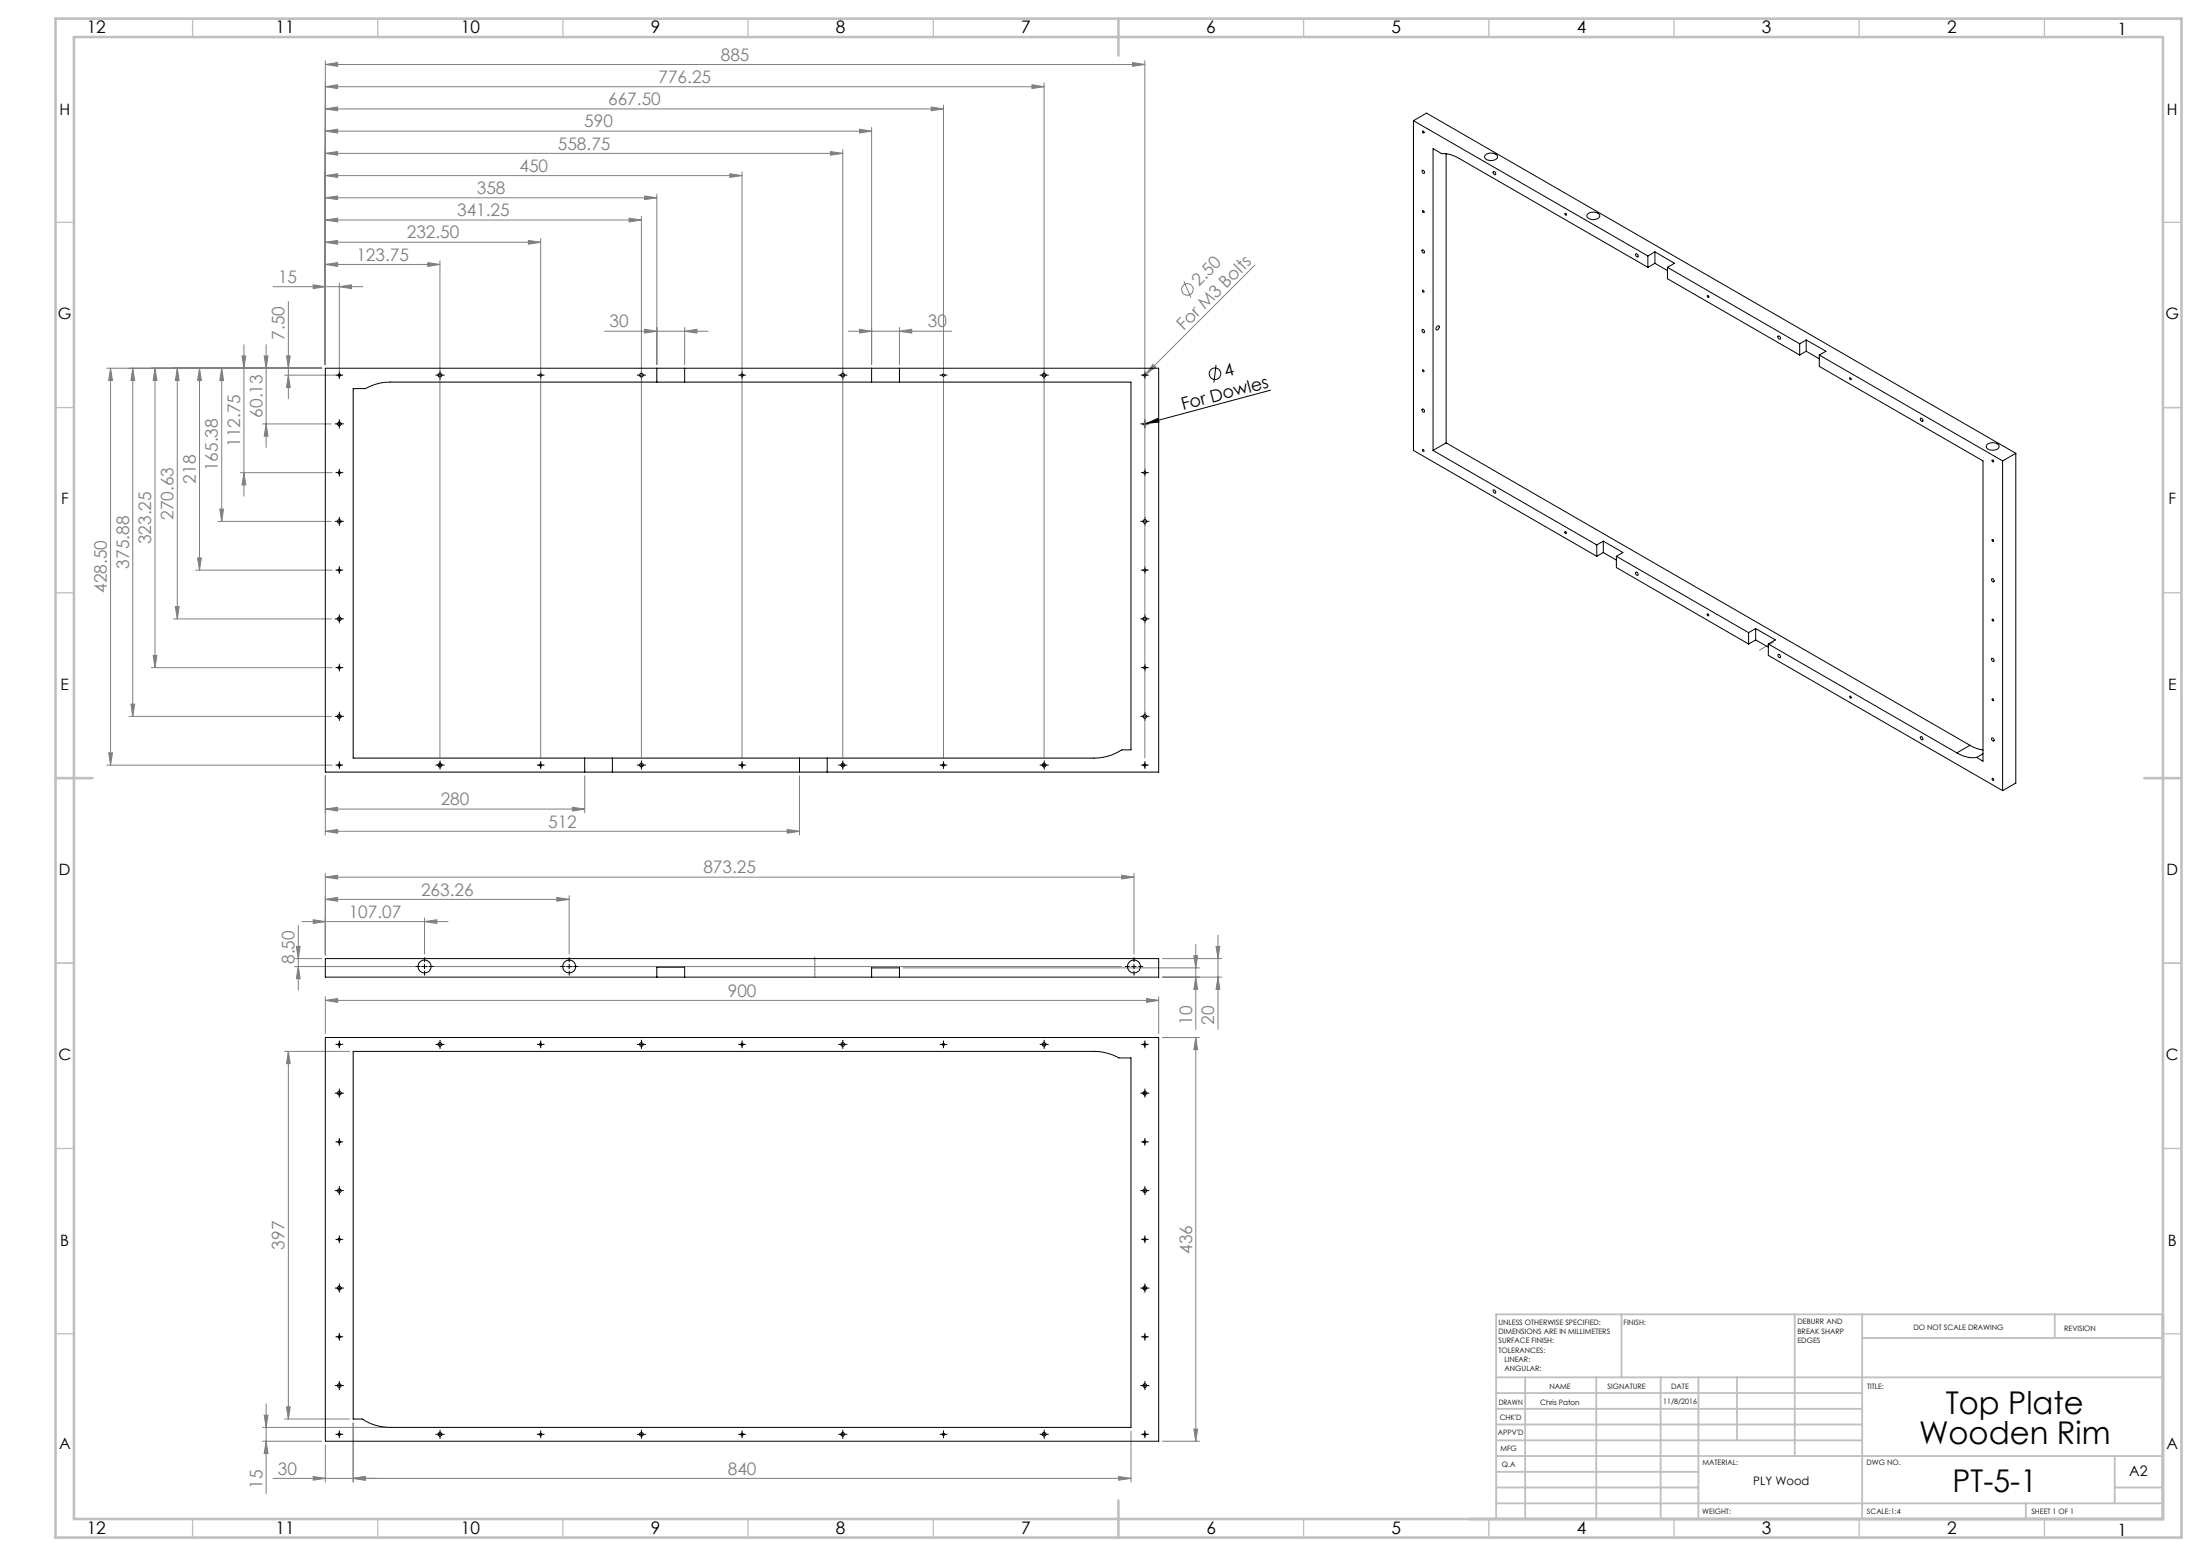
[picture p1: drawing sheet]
<svg xmlns="http://www.w3.org/2000/svg" width="594mm" height="420mm" viewBox="0 0 594 420" stroke-linecap="round" stroke-linejoin="round" font-family="sans-serif">
<g fill="none" stroke="#808080" stroke-width=".27">
<path d="M87.8 17.4l3.4-.5v1zM87.8 16.4v82M87.8 17.4h221.3M305.8 16.9l3.3 .5-3.3 .5zM309.1 16.4v188.2M87.8 35.4l3.4-.5v1zM87.8 29.4l3.4-.5v1zM87.8 23.4l3.4-.5v1zM87.8 35.4h147.5M87.8 29.4h166.9M87.8 23.4h194.1M232.1 34.9l3.2 .5-3.2 .5z"/>
<path d="M235.3 34.4v64M251.4 28.9l3.3 .5-3.3 .5zM254.7 28.4v176.2M278.6 22.9l3.3 .5-3.3 .5zM281.9 22.4v182M87.8 53.4l3.4-.5v1zM87.8 59.4l3.4-.5v1zM87.8 47.4l3.4-.5v1zM87.8 41.4l3.4-.5v1zM87.8 53.4h89.5M87.8 59.4h85.4M87.8 47.4h112.5"/>
<path d="M87.8 41.4h139.7M169.9 58.9l3.3 .5-3.3 .5zM173.2 58.4v146M174.1 52.9l3.2 .5-3.2 .5zM177.3 52.4v46M197.1 46.9l3.2 .5-3.2 .5zM200.3 46.4v158.2M224.2 40.9l3.3 .5-3.3 .5zM227.5 40.4v164M73.7 77.4h24.3M84.6 76.9l3.2 .5-3.2 .5zM87.8 71.4l3.4-.5v1z"/>
<path d="M87.8 65.4l3.4-.5v1zM87.8 71.4h31M87.8 65.4h58.2M91.6 77.4l3.3-.5v1zM91.6 76.4v23.9M115.5 70.9l3.3 .5-3.3 .5zM118.8 70.4v134M142.7 64.9l3.3 .5-3.3 .5zM146 64.4v140.2M319.7 75.9l1.9 4.4M338.8 71.5l-29.9 30M28.9 99.4h58"/>
<path d="M29.8 99.4l.6 3.3h-1zM29.8 99.4v107.1M35.8 99.4v94M35.8 99.4l.6 3.3h-1.1zM41.8 99.4l.6 3.3h-1.1zM41.8 99.4v80.8M47.9 99.4l.5 3.3h-1.1zM47.9 99.4v67.7M53.9 99.4l.5 3.3h-1.1zM53.9 99.4v54.5M59.9 99.4l.5 3.3h-1.1zM59.9 99.4v41.3"/>
<path d="M65.3 96.1h1.1l-.5 3.3zM65.9 93v40.9M71.3 96.1h1.1l-.5 3.3zM71.9 93v27.8M77.4 96.1h1l-.5 3.3zM77.9 81.4v26.2M163.2 89.4h28M174.1 88.9l3.2 .5-3.2 .5zM184.9 89.4l3.3-.5v1zM184.9 88.4v10M229 89.4h28M232.1 88.9l3.2 .5-3.2 .5z"/>
<path d="M242.9 89.4l3.3-.5v1zM242.9 88.4v10M311.3 98.4l.7 .7-2.7 2zM70.9 114.4h18.6M71.9 114.4l.5 3.3h-1.1zM76.9 101.3h13.7M77.9 101.3l.5 3.3h-1zM59.3 137.4h1.1l-.5 3.3zM64.8 127.6h24.9M65.9 127.6l.5 3.3h-1.1zM52.8 153.9h36.9M53.3 150.6h1.1l-.5 3.3z"/>
<path d="M58.8 140.7h30.7M41.3 176.9h1.1l-.6 3.3zM46.8 167.1h42.7M47.3 163.7h1.1l-.5 3.4zM34.9 193.4h54.6M35.3 190.1h1.1l-.6 3.3zM40.9 180.2h48.8M28.9 206.5h60.8M29.4 203.2h1l-.6 3.3zM87.8 218.4l3.4-.5v1zM87.8 209.4v16M87.8 218.4h70.1"/>
<path d="M154.6 217.9l3.3 .5-3.3 .5zM157.9 209.4v10M215.9 209.4v16M87.8 224.4l3.4-.5v1zM87.8 236.8l3.4-.6v1.1zM87.8 235.7v22.1M87.8 224.4h128.1M87.8 236.8h218.4M212.5 223.9l3.4 .5-3.4 .5zM302.9 236.2l3.3 .6-3.3 .5zM306.2 235.7v21.8M79.5 258.7h7.4"/>
<path d="M80 255.5h1l-.5 3.2zM80.5 249.9v17.3M81.5 248.8h39.5M84.6 248.3l3.2 .5-3.2 .5zM87.8 242.8l3.4-.6v1.1zM87.8 242.8h65.9M114.6 248.8l3.3-.5v1zM114.6 247.8v9.7M150.4 242.2l3.3 .6-3.3 .5zM153.7 241.8v15.7M313.9 258.7h15.9M322.3 258h1.1l-.5 3.2z"/>
<path d="M322.9 254.9v23M328.3 255.5h1.1l-.5 3.2zM328.9 252.4v25.5M79.5 260.9h223.3M80.5 260.9l.5 3.3h-1zM87.8 270l3.4-.5v1.1zM87.8 269v10M87.8 270h225M243.8 261.2h80.1M309.6 269.5l3.2 .5-3.2 .6zM312.8 269v10M313.9 263.8h15.9"/>
<path d="M322.9 263.8l.5 3.3h-1.1zM328.9 263.8l.5 3.3h-1.1zM76.9 283.8h17.5M77.9 283.8l.5 3.3h-1zM77.9 283.8v99.2M313.9 280.1h9.9M322.9 280.1l.5 3.2h-1.1zM322.9 280.1v108.9M71.9 378.9v24.2M77.4 379.7h1l-.5 3.3zM70.9 389h16M70.9 385.3h33.5"/>
<path d="M71.3 382h1.1l-.5 3.3zM71.9 389l.5 3.3h-1.1zM73.7 399h231.7M76.9 383h17.5M84.6 398.6l3.2 .4-3.2 .5zM87.8 390v10M95.4 384.1v15.9M95.4 399l3.3-.4v.9zM302 398.6l3.4 .4-3.4 .5zM305.4 386.3v13.7M313.9 389h9.9M322.3 385.7h1.1l-.5 3.3z"/>
<circle cx="320.6" cy="78.1" r="1.56"/>
</g>
<g fill="none" stroke="#000" stroke-width=".27">
<path d="M328.3 98.5l-.5 4.7M91 101.3h1.2M91 114.4h1.2M91.6 100.6v1.3M91.6 113.8v1.3M118.2 101.3h1.2M118.8 100.6v1.3M145.3 101.3h1.3M146 100.6v1.3M172.5 101.3h1.3M173.2 100.6v1.3M199.7 101.3h1.3"/>
<path d="M200.3 100.6v1.3M226.9 101.3h1.3M227.5 100.6v1.3M254.1 101.3h1.2M254.7 100.6v1.3M281.3 101.3h1.2M281.9 100.6v1.3M308.5 101.3h1.2M308.5 114.4h1.2M309.1 100.6v1.3M309.1 113.8v1.3M309.6 114.3l3-1.4 .3 1z"/>
<path d="M309.6 114.3l-1 .3M343 105.3l-33.4 9M91 127.6h1.2M91.6 126.9v1.3M308.5 127.6h1.2M309.1 126.9v1.3M91 153.9h1.2M91 140.7h1.2M91.6 140.1v1.3M91.6 153.3v1.2M308.5 153.9h1.2M308.5 140.7h1.2"/>
<path d="M309.1 140.1v1.3M309.1 153.3v1.2M91 167.1h1.2M91.6 166.4v1.3M91.6 179.6v1.2M308.5 167.1h1.2M309.1 166.4v1.3M309.1 179.6v1.2M91 180.2h1.2M91 193.4h1.2M91.6 192.7v1.3M308.5 180.2h1.2"/>
<path d="M308.5 193.4h1.2M309.1 192.7v1.3M91 206.5h1.2M91.6 205.9v1.2M118.2 206.5h1.2M118.8 205.9v1.2M145.3 206.5h1.3M146 205.9v1.2M172.5 206.5h1.3M173.2 205.9v1.2M199.7 206.5h1.3M200.3 205.9v1.2"/>
<path d="M226.9 206.5h1.3M227.5 205.9v1.2M254.1 206.5h1.2M254.7 205.9v1.2M281.3 206.5h1.2M281.9 205.9v1.2M308.5 206.5h1.2M309.1 205.9v1.2M114 260.9h1.3M114.6 260.3v1.2M153 260.9h1.3M153.7 260.3v1.2"/>
<path d="M305.5 260.9h1.3M306.2 260.3v1.2M91 281.9h1.2M91 295.1h1.2M91.6 281.3v1.3M91.6 294.4v1.3M118.2 281.9h1.2M118.8 281.3v1.3M145.3 281.9h1.3M146 281.3v1.3M172.5 281.9h1.3M173.2 281.3v1.3"/>
<path d="M199.7 281.9h1.3M200.3 281.3v1.3M226.9 281.9h1.3M227.5 281.3v1.3M254.1 281.9h1.2M254.7 281.3v1.3M281.3 281.9h1.2M281.9 281.3v1.3M308.5 281.9h1.2M308.5 295.1h1.2M309.1 281.3v1.3M309.1 294.4v1.3"/>
<path d="M91 308.2h1.2M91.6 307.6v1.2M308.5 308.2h1.2M309.1 307.6v1.2M91 334.6h1.2M91 321.4h1.2M91.6 320.8v1.2M91.6 333.9v1.3M308.5 334.6h1.2M308.5 321.4h1.2M309.1 320.8v1.2M309.1 333.9v1.3"/>
<path d="M91 347.7h1.2M91.6 347.1v1.2M308.5 347.7h1.2M309.1 347.1v1.2M91 360.8h1.2M91 374h1.2M91.6 360.2v1.3M91.6 373.4v1.2M308.5 360.8h1.2M308.5 374h1.2M309.1 360.2v1.3M309.1 373.4v1.2"/>
<path d="M91 387.2h1.2M91.6 386.6v1.2M118.2 387.2h1.2M118.8 386.6v1.2M145.3 387.2h1.3M146 386.6v1.2M172.5 387.2h1.3M173.2 386.6v1.2M199.7 387.2h1.3M200.3 386.6v1.2M226.9 387.2h1.3M227.5 386.6v1.2"/>
<path d="M254.1 387.2h1.2M254.7 386.6v1.2M281.3 387.2h1.2M281.9 386.6v1.2M308.5 387.2h1.2M309.1 386.6v1.2"/>
<circle cx="328" cy="100.9" r="1.55"/>
</g>
<circle cx="309.1" cy="114.4" r=".5" fill="none" stroke="#c0c0c0" stroke-width=".27"/>
<g fill="none" stroke="#000" stroke-width=".27" stroke-dasharray="15.2 1.3 1.3 1.3">
<path d="M91 101.3h-.3M91 114.4h-.5M91.6 100.6v-.3M91.6 101.9v.3M91.6 113.8v-.5M91.6 115v.5M92.2 101.3h.4M92.2 114.4h.5M118.2 101.3h-.5M118.8 100.6v-.5M118.8 101.9v.5M119.4 101.3h.5"/>
<path d="M145.4 101.3h-.3M146 100.6v-.3M146 101.9v.3M146.6 101.3h.3M172.6 101.3h-.5M173.2 100.6v-.5M173.2 101.9v.5M173.8 101.3h.5M199.7 101.3h-.3M200.4 100.6v-.3M200.4 101.9v.3M201 101.3h.3"/>
<path d="M226.9 101.3h-.5M227.6 100.6v-.5M227.6 101.9v.5M228.2 101.3h.5M254.1 101.3h-.3M254.7 100.6v-.3M254.7 101.9v.3M255.4 101.3h.3M281.3 101.3h-.5M281.9 100.6v-.5M281.9 101.9v.5M282.6 101.3h.5"/>
<path d="M308.5 101.3h-.3M308.5 114.4h-.5M309.1 100.6v-.3M309.1 101.9v.3M309.1 113.8v-.5M309.1 115v.5M309.7 101.3h.4M309.7 114.4h.5M91 127.6h-.3M91.6 126.9v-.3M91.6 128.2v.3M92.2 127.6h.4"/>
<path d="M308.5 127.6h-.3M309.1 126.9v-.3M309.1 128.2v.3M309.7 127.6h.4M91 153.9h-.3M91 140.7h-.5M91.6 153.3v-.4M91.6 154.5v.3M91.6 140.1v-.5M91.6 141.3v.5M92.2 153.9h.4M92.2 140.7h.5"/>
<path d="M308.5 153.9h-.3M308.5 140.7h-.5M309.1 153.3v-.4M309.1 154.5v.3M309.1 140.1v-.5M309.1 141.3v.5M309.7 153.9h.4M309.7 140.7h.5M91 167h-.5M91.6 179.6v-.3M91.6 166.4v-.5M91.6 167.7v.5"/>
<path d="M92.2 167h.5M308.5 167h-.5M309.1 179.6v-.3M309.1 166.4v-.5M309.1 167.7v.5M309.7 167h.5M91 180.2h-.3M91 193.3h-.5M91.6 180.8v.3M91.6 192.7v-.5M91.6 194v.5M92.2 180.2h.4"/>
<path d="M92.2 193.3h.5M308.5 180.2h-.3M308.5 193.3h-.5M309.1 180.8v.3M309.1 192.7v-.5M309.1 194v.5M309.7 180.2h.4M309.7 193.3h.5M91 206.5h-.3M91.6 205.9v-.3M91.6 207.1v.3M92.2 206.5h.4"/>
<path d="M118.2 206.5h-.5M118.8 205.9v-.5M118.8 207.1v.5M119.4 206.5h.5M145.4 206.5h-.3M146 205.9v-.3M146 207.1v.3M146.6 206.5h.3M172.6 206.5h-.5M173.2 205.9v-.5M173.2 207.1v.5M173.8 206.5h.5"/>
<path d="M199.7 206.5h-.3M200.4 205.9v-.3M200.4 207.1v.3M201 206.5h.3M226.9 206.5h-.5M227.6 205.9v-.5M227.6 207.1v.5M228.2 206.5h.5M254.1 206.5h-.3M254.7 205.9v-.3M254.7 207.1v.3M255.4 206.5h.3"/>
<path d="M281.3 206.5h-.5M281.9 205.9v-.5M281.9 207.1v.5M282.6 206.5h.5M308.5 206.5h-.3M309.1 205.9v-.3M309.1 207.1v.3M309.7 206.5h.4M114.6 259.6v-1.1M153.7 259.6v-1.1M306.2 259.6v-1.1M113.4 260.9h-1.1"/>
<path d="M114.6 262.1v1.1M115.9 260.9h1.1M152.4 260.9h-1.1M153.7 262.1v1.1M154.9 260.9h1.2M304.9 260.9h-1.1M306.2 262.1v1.1M307.4 260.9h1.2M91 281.9h-.3M91 295.1h-.5M91.6 281.3v-.3M91.6 282.5v.3"/>
<path d="M91.6 294.4v-.5M91.6 295.7v.5M92.2 281.9h.4M92.2 295.1h.5M118.2 281.9h-.5M118.8 281.3v-.5M118.8 282.5v.5M119.4 281.9h.5M145.4 281.9h-.3M146 281.3v-.3M146 282.5v.3M146.6 281.9h.3"/>
<path d="M172.6 281.9h-.5M173.2 281.3v-.5M173.2 282.5v.5M173.8 281.9h.5M199.7 281.9h-.3M200.4 281.3v-.3M200.4 282.5v.3M201 281.9h.3M226.9 281.9h-.5M227.6 281.3v-.5M227.6 282.5v.5M228.2 281.9h.5"/>
<path d="M254.1 281.9h-.3M254.7 281.3v-.3M254.7 282.5v.3M255.4 281.9h.3M281.3 281.9h-.5M281.9 281.3v-.5M281.9 282.5v.5M282.6 281.9h.5M308.5 281.9h-.3M308.5 295.1h-.5M309.1 281.3v-.3M309.1 282.5v.3"/>
<path d="M309.1 294.4v-.5M309.1 295.7v.5M309.7 281.9h.4M309.7 295.1h.5M91 308.2h-.3M91.6 307.6v-.3M91.6 308.8v.3M92.2 308.2h.4M308.5 308.2h-.3M309.1 307.6v-.3M309.1 308.8v.3M309.7 308.2h.4"/>
<path d="M91 334.5h-.3M91 321.4h-.5M91.6 333.9v-.3M91.6 335.1v.4M91.6 320.7v-.5M91.6 322v.5M92.2 334.5h.4M92.2 321.4h.5M308.5 334.5h-.3M308.5 321.4h-.5M309.1 333.9v-.3M309.1 335.1v.4"/>
<path d="M309.1 320.7v-.5M309.1 322v.5M309.7 334.5h.4M309.7 321.4h.5M91 347.7h-.5M91.6 347.1v-.5M91.6 348.3v.5M92.2 347.7h.5M308.5 347.7h-.5M309.1 347.1v-.5M309.1 348.3v.5M309.7 347.7h.5"/>
<path d="M91 360.8h-.3M91 374h-.5M91.6 360.2v-.3M91.6 361.5v.3M91.6 373.4v-.5M91.6 374.6v.5M92.2 360.8h.4M92.2 374h.5M308.5 360.8h-.3M308.5 374h-.5M309.1 360.2v-.3M309.1 361.5v.3"/>
<path d="M309.1 373.4v-.5M309.1 374.6v.5M309.7 360.8h.4M309.7 374h.5M91 387.1h-.3M91.6 386.5v-.3M91.6 387.8v.3M92.2 387.1h.4M118.2 387.1h-.5M118.8 386.5v-.5M118.8 387.8v.5M119.4 387.1h.5"/>
<path d="M145.4 387.1h-.3M146 386.5v-.3M146 387.8v.3M146.6 387.1h.3M172.6 387.1h-.5M173.2 386.5v-.5M173.2 387.8v.5M173.8 387.1h.5M199.7 387.1h-.3M200.4 386.5v-.3M200.4 387.8v.3M201 387.1h.3"/>
<path d="M226.9 387.1h-.5M227.6 386.5v-.5M227.6 387.8v.5M228.2 387.1h.5M254.1 387.1h-.3M254.7 386.5v-.3M254.7 387.8v.3M255.4 387.1h.3M281.3 387.1h-.5M281.9 386.5v-.5M281.9 387.8v.5M282.6 387.1h.5"/>
<path d="M308.5 387.1h-.3M309.1 386.5v-.3M309.1 387.8v.3M309.7 387.1h.4"/>
</g>
<g fill="none" stroke="#c0c0c0" stroke-width=".35">
<path d="M52 5v5M102 5v5M152 5v5M202 5v5M252 5v5M352 5v5M402 5v5M452 5v5M502 5v5M552 5v5M15 60h5M584 60h5"/>
<path d="M15 110h5M584 110h5M15 160h5M584 160h5M15 260h5M584 260h5M15 310h5M584 310h5M15 360h5M584 360h5M52 410v5M102 410v5"/>
<path d="M152 410v5M202 410v5M252 410v5M352 410v5M402 410v5M452 410v5M502 410v5M552 410v5"/>
</g>
<g fill="none" stroke="#c0c0c0" stroke-width=".5">
<path d="M437.8 354.8v17M484.6 354.8v38.2M502.8 354.8v55.2M554.8 354.8v6.4M584 354.8h-180v55.2M404 371.8h180M404 376h98.8M411.8 371.8v38.2M431 371.8v38.2M448.4 371.8v38.2M458.6 371.8v38.2M469 371.8v17"/>
<path d="M502.8 361.2h81.2M404 388.8h98.8M404 384.5h98.8M404 380.3h98.8M404 397.3h54.6M404 393h180M571 393v12.8M404 405.8h180M404 401.5h54.6M547 405.8v4.2M571 401.5h13"/>
</g>
<path d="M15 5h574v410h-574zM20 10h564v400h-564zM302 5v10M15 210h10M579 210h10M302 405v10" fill="none" stroke="#c0c0c0" stroke-width=".7"/>
<path d="M475.1 175.5l.6-.4M475.7 175.1l.6-.3M476.3 174.8l.7-.4M477 174.4l.6-.4M477.6 174l.7-.3M478.3 173.7l.6-.4M220 259.2v-.9M220 263.7v-.9M220 262.8v-.9M220 261.9v-.9M220 261v-.9M220 260.1v-.9" fill="none" stroke="#808080" stroke-width=".27" stroke-dasharray="15.2 1.3 1.3 1.3"/>
<path d="M309.6 114.3l3-1.4 .3 1z" fill="#000"/>
<g fill="#808080">
<path d="M311.3 98.4l.7 .7-2.7 2z"/>
<path d="M174.1 88.9l3.2 .5-3.2 .5zM184.9 89.4l3.3-.5v1zM232.1 88.9l3.2 .5-3.2 .5zM242.9 89.4l3.3-.5v1zM87.8 53.4l3.4-.5v1zM174.1 52.9l3.2 .5-3.2 .5zM87.8 35.4l3.4-.5v1zM232.1 34.9l3.2 .5-3.2 .5zM84.6 76.9l3.2 .5-3.2 .5zM91.6 77.4l3.3-.5v1zM87.8 71.4l3.4-.5v1zM115.5 70.9l3.3 .5-3.3 .5zM87.8 65.4l3.4-.5v1zM142.7 64.9l3.3 .5-3.3 .5zM87.8 59.4l3.4-.5v1zM169.9 58.9l3.3 .5-3.3 .5zM87.8 47.4l3.4-.5v1zM197.1 46.9l3.2 .5-3.2 .5zM87.8 41.4l3.4-.5v1zM224.2 40.9l3.3 .5-3.3 .5zM87.8 29.4l3.4-.5v1zM251.4 28.9l3.3 .5-3.3 .5zM87.8 23.4l3.4-.5v1zM278.6 22.9l3.3 .5-3.3 .5zM87.8 17.4l3.4-.5v1zM305.8 16.9l3.3 .5-3.3 .5zM87.8 218.4l3.4-.5v1zM154.6 217.9l3.3 .5-3.3 .5zM87.8 224.4l3.4-.5v1zM212.5 223.9l3.4 .5-3.4 .5zM84.6 248.3l3.2 .5-3.2 .5zM114.6 248.8l3.3-.5v1zM87.8 242.8l3.4-.6v1.1zM150.4 242.2l3.3 .6-3.3 .5zM87.8 236.8l3.4-.6v1.1zM302.9 236.2l3.3 .6-3.3 .5zM87.8 270l3.4-.5v1.1zM309.6 269.5l3.2 .5-3.2 .6zM95.4 399l3.3-.4v.9zM302 398.6l3.4 .4-3.4 .5z"/>
<path d="M84.6 398.6l3.2 .4-3.2 .5zM95.4 399l3.3-.4v.9z"/>
<path d="M328.9 263.8l.5 3.3h-1.1zM328.3 255.5h1.1l-.5 3.2zM322.9 263.8l.5 3.3h-1.1zM322.3 258h1.1l-.5 3.2z"/>
<path d="M77.4 379.7h1l-.5 3.3zM77.9 283.8l.5 3.3h-1z"/>
<path d="M77.4 96.1h1l-.5 3.3zM77.9 101.3l.5 3.3h-1zM71.3 96.1h1.1l-.5 3.3zM71.9 114.4l.5 3.3h-1.1zM65.3 96.1h1.1l-.5 3.3zM65.9 127.6l.5 3.3h-1.1zM59.9 99.4l.5 3.3h-1.1zM59.3 137.4h1.1l-.5 3.3zM53.9 99.4l.5 3.3h-1.1zM53.3 150.6h1.1l-.5 3.3zM47.9 99.4l.5 3.3h-1.1zM47.3 163.7h1.1l-.5 3.4zM41.8 99.4l.6 3.3h-1.1zM41.3 176.9h1.1l-.6 3.3zM35.8 99.4l.6 3.3h-1.1zM35.3 190.1h1.1l-.6 3.3zM29.8 99.4l.6 3.3h-1zM29.4 203.2h1l-.6 3.3zM80 255.5h1l-.5 3.2zM80.5 260.9l.5 3.3h-1zM322.9 280.1l.5 3.2h-1.1zM322.3 385.7h1.1l-.5 3.3zM71.3 382h1.1l-.5 3.3zM71.9 389l.5 3.3h-1.1z"/>
</g>
<g fill="none" stroke="#000" stroke-width=".27">
<path d="M381.6 32.6l63.3 36.5M381.6 32.6l3.6-2.1 159.1 91.9M381.6 32.6v89l49.5 28.6M384.1 35.4h.1a.27 .27 0 0 1 .3 .2 .27 .27 0 0 1-.2 .3zM384 45.9a.44 .44 0 0 1 .6 .3 .44 .44 0 0 1-.3 .6l-.3-.5zM384.1 56.9h.1a.27 .27 0 0 1 .3 .2 .27 .27 0 0 1-.2 .3zM390.5 41.5v78M401.1 41.8a2.29 2.29 0 0 1 3.2 .4 1.49 1.49 0 0 1-1.9 1.1 1.15 1.15 0 0 1-1.5-1.3zM403.2 46.4a.48 .48 0 0 1 .5 .2 .48 .48 0 0 1-.1 .6l-.2-.2zM422.6 57.6l.3 .1v.4l-.3-.2zM428.7 57.7a2.05 2.05 0 0 1 3.2 .7 2.11 2.11 0 0 1-3.5 0zM384 67.4a.44 .44 0 0 1 .6 .3 .44 .44 0 0 1-.3 .6l-.3-.5z"/>
<path d="M441.7 68.5a.5 .5 0 0 1 .5 .3 .5 .5 0 0 1-.1 .6l-.5-.5zM444.9 72.2l-50.9-29.4a8.2 8.2 0 0 0-4.7-1.3l-2.4-1.4v81.5M444.9 69.1v3.1M446.8 68l5.3 3.1-1.9 1.1M446.8 68l-1.9 1.1M446.8 68v3.1M446.8 71.1l3.4 1.9M446.8 71.1l-1.9 1.1M450.2 72.2l35.7 20.6M450.2 72.2v3l35.7 20.6M461 79.7l.3 .2v.4l-.3-.2zM87.8 99.4h225v109h-225z"/>
<path d="M177.3 99.4v3.7M184.9 99.4v3.7M235.3 99.4v3.7M242.9 99.4v3.7M384 88.9a.44 .44 0 0 1 .6 .3 .44 .44 0 0 1-.3 .6l-.3-.5zM388 88.1l.3-.2a.6 .6 0 0 1 .2 .8 .6 .6 0 0 1-.8 .3zM480.1 90.7a.5 .5 0 0 1 .6 .3 .5 .5 0 0 1-.2 .6l-.4-.3zM485.9 92.8v3M487.7 91.8l-1.8 1M487.7 91.8l5.3 3-1.8 1M487.7 91.8v3M487.7 94.8l3.5 2.1"/>
<path d="M487.7 94.8l-1.8 1M491.2 95.8l49.5 28.6M491.2 95.8v3.1l44.2 25.5v81.1l-1.7-1M95.4 104.9h3.2a14 14 0 0 1 6.7-1.8h200.1v99.3h-2.5a13.8 13.8 0 0 1-7.6 2.2h-199.9zM384 110.4a.44 .44 0 0 1 .6 .3 .44 .44 0 0 1-.3 .5l-.3-.4zM390.5 119.5l-3.6 2.1M390.5 119.5l141.4 81.7M499.5 101.9l.4 .5a.29 .29 0 0 1-.4-.1 .29 .29 0 0 1 0-.4zM518.6 112.9a.54 .54 0 0 1 .5 .3 .54 .54 0 0 1-.1 .6l-.4-.3zM536.5 120a2.28 2.28 0 0 1 3.2 .4 1.61 1.61 0 0 1-2.2 1.1 .94 .94 0 0 1-1-.5 .94 .94 0 0 1 0-1zM386.9 121.6l44.2 25.5M403.3 132.2a.51 .51 0 0 1 .5 .3 .51 .51 0 0 1-.2 .6l-.4-.5z"/>
<path d="M537.9 124.2h.3l.1 .4a.29 .29 0 0 1-.4-.1 .29 .29 0 0 1 0-.3zM540.7 124.4v89M544.3 122.4l-3.6 2M544.3 122.4v89l-3.6 2M422.6 143.5l.3 .4a.29 .29 0 0 1-.4 0 .29 .29 0 0 1 .1-.4zM431.1 147.1v3.1M432.9 146.1l5.3 3-1.8 1.1M432.9 146.1l-1.8 1M432.9 146.1v3M432.9 149.1l3.5 2.1M432.9 149.1l-1.8 1.1M436.4 150.2v3l35.7 20.6"/>
<path d="M436.4 150.2l35.7 20.6M441.7 154.4a.5 .5 0 0 1 .5 .3 .5 .5 0 0 1-.1 .6l-.5-.4zM537.8 156.2a.51 .51 0 0 1 .5 .3 .51 .51 0 0 1-.1 .6l-.4-.3zM537.9 145.7h.3l.1 .4a.3 .3 0 0 1-.4-.1 .3 .3 0 0 1 0-.3zM461 165.7l.4 .4a.29 .29 0 0 1-.4 0 .29 .29 0 0 1 0-.4zM472.1 170.8v3M474 169.7l5.4 3-2 1.1M474 169.7l-1.9 1.1M474 169.7v3M474 172.7l3.4 2M474 172.7l-1.9 1.1M477.4 173.8v3.1l63.3 36.5"/>
<path d="M477.4 173.8l51 29.4M480.1 176.6a.52 .52 0 0 1 .6 .3 .52 .52 0 0 1-.2 .6l-.4-.3zM537.7 177.8a.47 .47 0 0 1 .6 .2 .47 .47 0 0 1-.1 .6l-.4-.3zM537.9 167.2h.3l.1 .4a.3 .3 0 0 1-.4-.1 .3 .3 0 0 1 0-.3zM499.5 187.9l.4 .4a.27 .27 0 0 1-.5 0 .27 .27 0 0 1 .1-.4zM518.5 198.9a.47 .47 0 0 1 .6 .2 .47 .47 0 0 1-.1 .6l-.4-.3zM537.7 199.3a.47 .47 0 0 1 .6 .2 .47 .47 0 0 1-.1 .6l-.4-.3zM537.9 188.6l.3 .1 .1 .4a.32 .32 0 0 1-.4-.1 .32 .32 0 0 1 0-.4zM157.9 204.6v3.8M165.3 204.6v3.8M215.9 204.6v3.8M223.3 204.6v3.8"/>
<path d="M528.4 203.2a8.1 8.1 0 0 0 5.3 1.3M531.9 201.2l2.1 .9 1.4 .3M531.9 201.2l-3.5 2M535.4 203.5l-1.7 1M537.9 210.1l.3 .1 .1 .4a.32 .32 0 0 1-.4-.1 .32 .32 0 0 1 0-.4zM87.8 258.7h225v5.1h-225zM177.3 263.8v-2.7h7.6v2.7M235.3 263.8v-2.6h7.6v2.6M87.8 280.1h225v108.9h-225zM95.4 283.8h199.9a14 14 0 0 1 6.8 1.8h3.3v99.7h-200.1a13.4 13.4 0 0 1-7.5-2.3h-2.4z"/>
<circle cx="384.3" cy="78.7" r=".26"/>
<circle cx="91.6" cy="114.4" r=".5"/>
<circle cx="91.6" cy="101.3" r=".32"/>
<circle cx="118.8" cy="101.3" r=".5"/>
<circle cx="146" cy="101.3" r=".31"/>
<circle cx="173.2" cy="101.3" r=".5"/>
<circle cx="200.4" cy="101.3" r=".31"/>
<circle cx="227.5" cy="101.3" r=".5"/>
<circle cx="254.7" cy="101.3" r=".31"/>
<circle cx="281.9" cy="101.3" r=".51"/>
<circle cx="309.1" cy="101.3" r=".31"/>
<circle cx="384.3" cy="100.1" r=".26"/>
<circle cx="91.6" cy="127.6" r=".32"/>
<circle cx="309.1" cy="127.6" r=".31"/>
<circle cx="384.3" cy="121.6" r=".26"/>
<circle cx="91.6" cy="153.9" r=".31"/>
<circle cx="91.6" cy="140.7" r=".5"/>
<circle cx="309.1" cy="140.7" r=".5"/>
<circle cx="309.1" cy="153.9" r=".31"/>
<circle cx="91.6" cy="167.1" r=".5"/>
<circle cx="309.1" cy="167.1" r=".5"/>
<circle cx="91.6" cy="180.2" r=".31"/>
<circle cx="91.6" cy="193.4" r=".5"/>
<circle cx="309.1" cy="193.4" r=".5"/>
<circle cx="309.1" cy="180.2" r=".31"/>
<circle cx="91.6" cy="206.5" r=".32"/>
<circle cx="118.8" cy="206.5" r=".51"/>
<circle cx="146" cy="206.5" r=".32"/>
<circle cx="173.2" cy="206.5" r=".5"/>
<circle cx="200.4" cy="206.5" r=".32"/>
<circle cx="227.5" cy="206.5" r=".5"/>
<circle cx="254.7" cy="206.5" r=".33"/>
<circle cx="281.9" cy="206.5" r=".5"/>
<circle cx="309.1" cy="206.5" r=".32"/>
<circle cx="114.6" cy="260.9" r="1.76"/>
<circle cx="153.7" cy="260.9" r="1.76"/>
<circle cx="306.2" cy="260.9" r="1.76"/>
<circle cx="91.6" cy="295.1" r=".5"/>
<circle cx="91.6" cy="281.9" r=".32"/>
<circle cx="118.8" cy="281.9" r=".5"/>
<circle cx="146" cy="281.9" r=".31"/>
<circle cx="173.2" cy="281.9" r=".5"/>
<circle cx="200.4" cy="281.9" r=".31"/>
<circle cx="227.5" cy="281.9" r=".5"/>
<circle cx="254.7" cy="281.9" r=".31"/>
<circle cx="281.9" cy="281.9" r=".51"/>
<circle cx="309.1" cy="281.9" r=".31"/>
<circle cx="309.1" cy="295.1" r=".5"/>
<circle cx="91.6" cy="308.2" r=".32"/>
<circle cx="309.1" cy="308.2" r=".32"/>
<circle cx="91.6" cy="334.5" r=".32"/>
<circle cx="91.6" cy="321.4" r=".5"/>
<circle cx="309.1" cy="321.4" r=".5"/>
<circle cx="309.1" cy="334.5" r=".32"/>
<circle cx="91.6" cy="347.7" r=".51"/>
<circle cx="309.1" cy="347.7" r=".5"/>
<circle cx="91.6" cy="360.9" r=".32"/>
<circle cx="91.6" cy="374" r=".5"/>
<circle cx="309.1" cy="374" r=".5"/>
<circle cx="309.1" cy="360.9" r=".32"/>
<circle cx="91.6" cy="387.2" r=".31"/>
<circle cx="118.8" cy="387.2" r=".51"/>
<circle cx="146" cy="387.2" r=".31"/>
<circle cx="173.2" cy="387.2" r=".5"/>
<circle cx="200.3" cy="387.2" r=".32"/>
<circle cx="227.5" cy="387.2" r=".5"/>
<circle cx="254.7" cy="387.2" r=".33"/>
<circle cx="281.9" cy="387.2" r=".5"/>
<circle cx="309.1" cy="387.2" r=".32"/>
</g>
<g font-size="8.5">
<text x="525.4" y="381.8">Top Plate</text>
<text x="518.1" y="389.9">Wooden Rim</text>
<text x="527.2" y="402.7">PT-5-1</text>
</g>
<g font-size="4.7">
<text x="23.4" y="9">12</text>
<text x="74.4" y="9">11</text>
<text x="124.4" y="9">10</text>
<text x="175.7" y="9">9</text>
<text x="225.7" y="9">8</text>
<text x="275.7" y="9">7</text>
<text x="325.7" y="9">6</text>
<text x="375.7" y="9">5</text>
<text x="425.7" y="9">4</text>
<text x="475.7" y="9">3</text>
<text x="525.7" y="9">2</text>
<text x="331" y="101.9" transform="rotate(-15 331 101.9)">4</text>
<text x="319.4" y="110.7" transform="rotate(-15 319.4 110.7)">For Dowles</text>
<text x="23.4" y="414">12</text>
<text x="74.4" y="414">11</text>
<text x="124.4" y="414">10</text>
<text x="175.7" y="414">9</text>
<text x="225.7" y="414">8</text>
<text x="275.7" y="414">7</text>
<text x="325.7" y="414">6</text>
<text x="375.7" y="414">5</text>
<text x="425.7" y="414">4</text>
<text x="475.7" y="414">3</text>
<text x="525.7" y="414">2</text>
</g>
<g font-size="4.7" fill="#808080">
<text x="194.6" y="16.4">885</text>
<text x="177.8" y="22.4">776.25</text>
<text x="164.2" y="28.4">667.50</text>
<text x="157.7" y="34.4">590</text>
<text x="150.6" y="40.4">558.75</text>
<text x="140.2" y="46.4">450</text>
<text x="128.7" y="52.4">358</text>
<text x="123.4" y="58.4">341.25</text>
<text x="109.8" y="64.4">232.50</text>
<text x="96.2" y="70.4">123.75</text>
<text x="75.1" y="76.4">15</text>
<text x="323.6" y="77.5" transform="rotate(-45 323.6 77.5)">2.50</text>
<text x="164.6" y="88.4">30</text>
<text x="250.5" y="88.4">30</text>
<text x="319.7" y="89.4" transform="rotate(-45 319.7 89.4)">For M3 Bolts</text>
<text x="76.9" y="91.7" transform="rotate(-90 76.9 91.7)">7.50</text>
<text x="70.9" y="112.7" transform="rotate(-90 70.9 112.7)">60.13</text>
<text x="64.9" y="120.6" transform="rotate(-90 64.9 120.6)">112.75</text>
<text x="52.9" y="130.5" transform="rotate(-90 52.9 130.5)">218</text>
<text x="58.9" y="127.2" transform="rotate(-90 58.9 127.2)">165.38</text>
<text x="46.9" y="140.3" transform="rotate(-90 46.9 140.3)">270.63</text>
<text x="40.9" y="146.9" transform="rotate(-90 40.9 146.9)">323.25</text>
<text x="34.9" y="153.5" transform="rotate(-90 34.9 153.5)">375.88</text>
<text x="28.8" y="160.1" transform="rotate(-90 28.8 160.1)">428.50</text>
<text x="119" y="217.4">280</text>
<text x="148" y="223.4">512</text>
<text x="189.9" y="235.7">873.25</text>
<text x="113.7" y="241.7">263.26</text>
<text x="94.1" y="247.7">107.07</text>
<text x="79.5" y="260.2" transform="rotate(-90 79.5 260.2)">8.50</text>
<text x="196.5" y="269">900</text>
<text x="321.9" y="276.6" transform="rotate(-90 321.9 276.6)">10</text>
<text x="327.9" y="276.6" transform="rotate(-90 327.9 276.6)">20</text>
<text x="76.9" y="337.3" transform="rotate(-90 76.9 337.3)">397</text>
<text x="321.9" y="338.4" transform="rotate(-90 321.9 338.4)">436</text>
<text x="70.9" y="401.8" transform="rotate(-90 70.9 401.8)">15</text>
<text x="75.1" y="398">30</text>
<text x="196.5" y="398">840</text>
</g>
<g font-size="4.6">
<text x="571.7" y="9.5">1</text>
<text x="571.7" y="414.5">1</text>
</g>
<g font-size="4.2">
<text x="16.1" y="31.1">H</text>
<text x="585.1" y="31.1">H</text>
<text x="15.7" y="86.2">G</text>
<text x="584.7" y="86.2">G</text>
<text x="16.5" y="136.1">F</text>
<text x="585.5" y="136.1">F</text>
<text x="16.4" y="186.2">E</text>
<text x="585.4" y="186.2">E</text>
<text x="15.9" y="236.2">D</text>
<text x="584.9" y="236.2">D</text>
<text x="15.8" y="286.1">C</text>
<text x="584.8" y="286.1">C</text>
<text x="16.3" y="336.3">B</text>
<text x="585.3" y="336.3">B</text>
<text x="15.9" y="391.1">A</text>
<text x="584.9" y="391.1">A</text>
</g>
<text font-size="3.9" x="574.9" y="398.5">A2</text>
<text font-size="3.2" x="473.4" y="400.9">PLY Wood</text>
<g font-size="2">
<text x="404.6" y="357.6">UNLESS OTHERWISE SPECIFIED:</text>
<text x="438.4" y="357.6">FINISH:</text>
<text x="485.3" y="357.5">DEBURR AND</text>
<text x="485.3" y="360">BREAK SHARP</text>
<text x="516.6" y="359">DO NOT SCALE DRAWING</text>
<text x="557.3" y="359.2">REVISION</text>
<text x="404.6" y="360.1">DIMENSIONS ARE IN MILLIMETERS</text>
<text x="404.6" y="362.6">SURFACE FINISH:</text>
<text x="404.6" y="365.1">TOLERANCES:</text>
<text x="485.3" y="362.5">EDGES</text>
<text x="406.2" y="367.6">LINEAR:</text>
<text x="406.2" y="370.1">ANGULAR:</text>
<text x="418.3" y="375">NAME</text>
<text x="434" y="374.9">SIGNATURE</text>
<text x="451.2" y="374.9">DATE</text>
<text x="504.1" y="374.9">TITLE:</text>
<text x="404.6" y="379.1">DRAWN</text>
<text x="404.9" y="383.3">CHK'D</text>
<text x="415.8" y="379.1">Chris Paton</text>
<text x="449.1" y="378.9">11/8/2016</text>
<text x="404.4" y="387.4">APPV'D</text>
<text x="405.1" y="391.8">MFG</text>
<text x="405.5" y="396">Q.A</text>
<text x="459.6" y="395.5">MATERIAL:</text>
<text x="504" y="395.5">DWG NO.</text>
<text x="459.6" y="408.5">WEIGHT:</text>
<text x="504.1" y="408.6">SCALE:1:4</text>
<text x="548.5" y="408.6">SHEET 1 OF 1</text>
</g>
</svg>
